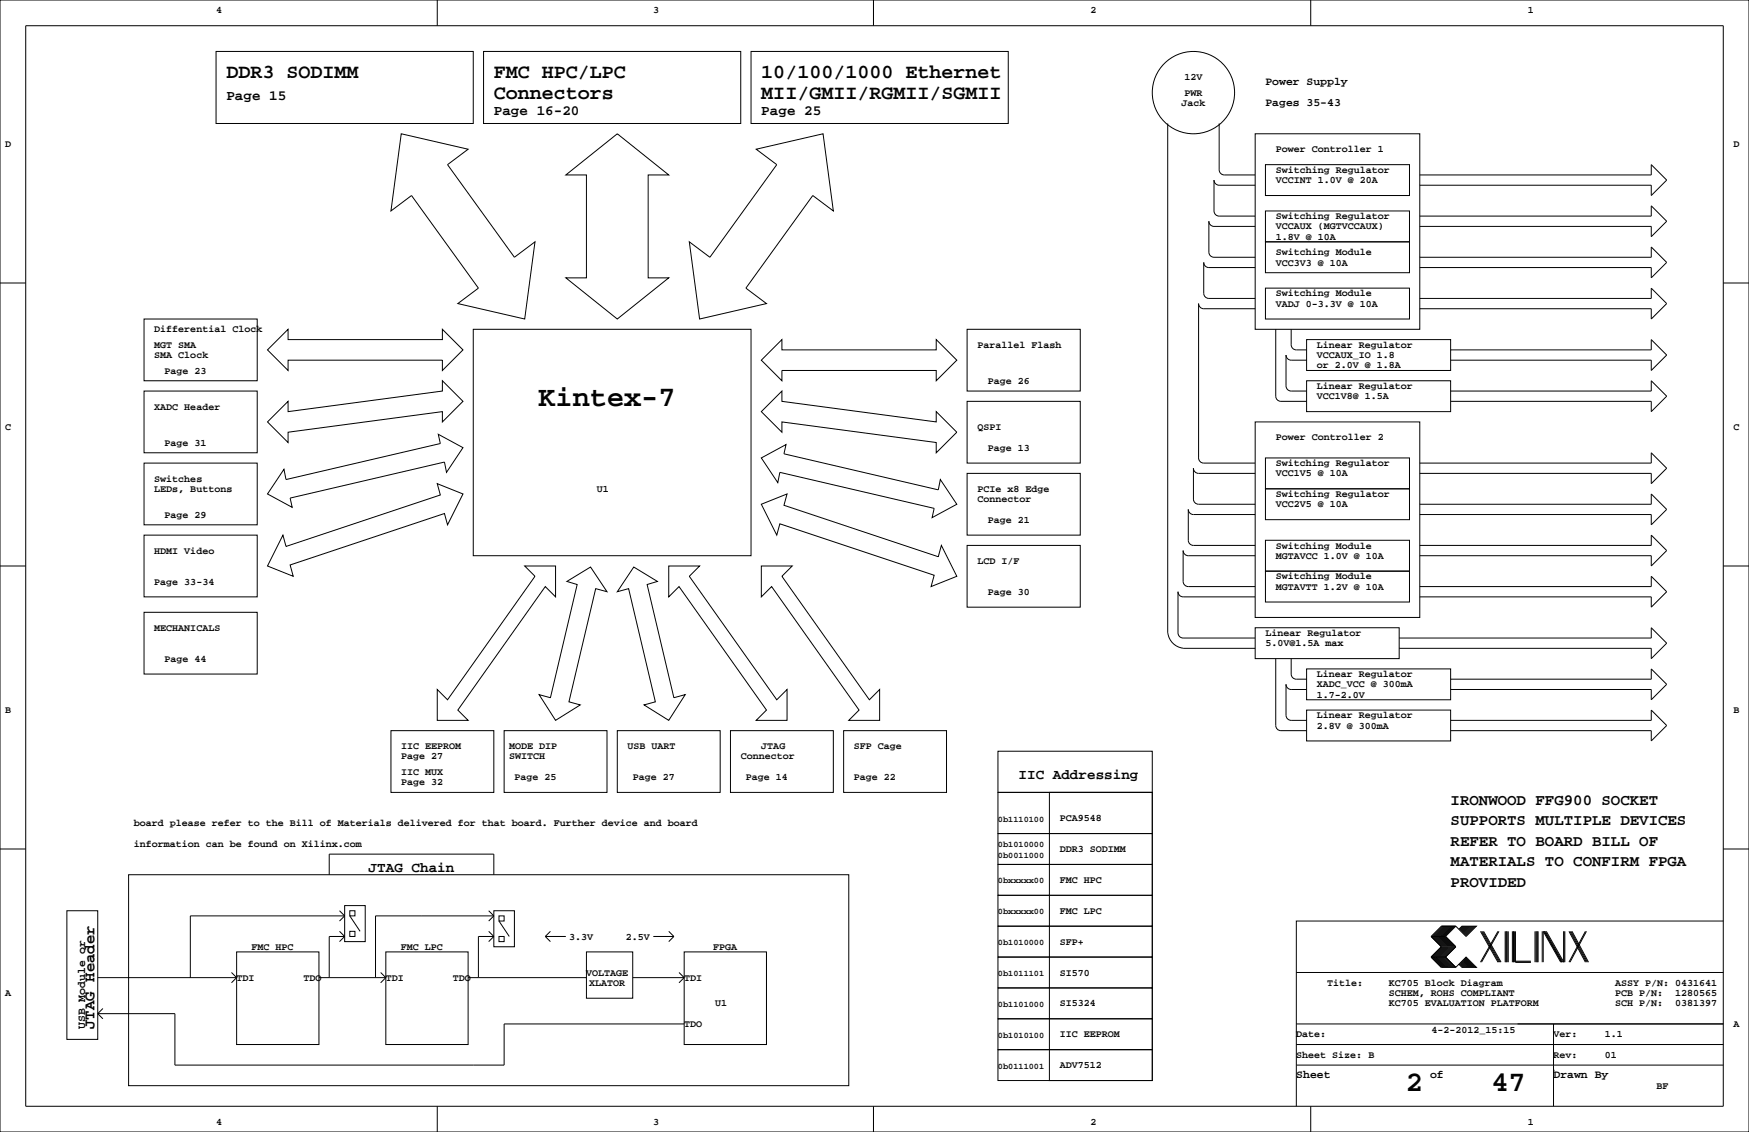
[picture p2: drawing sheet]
<svg xmlns="http://www.w3.org/2000/svg" width="432mm" height="279mm" viewBox="0 0 432 279" stroke-linecap="round" stroke-linejoin="round" font-family="sans-serif">
<g fill="none" stroke="#000" stroke-width=".25">
<path d="M0 0h431.8v279.4h-431.8zM6.3 6.4h419.1v266.6h-419.1zM53.3 12.7h63.5v17.8h-63.5zM107.9 0v6.4M119.4 12.7h63.5v17.8h-63.5zM185.4 12.7h63.5v17.8h-63.5zM215.6 0v6.4M215.9 17.8h.1M323.6 0v6.4M99.1 33l16.5 3.8-5.1 3.8 16.5 22.9 5.1-3.8-2.6 19-16.5-3.8 5.1-3.8-16.5-22.8-5.1 3.8zM186.7 36.8l16.5-3.8 2.5 19.1-5-3.8-16.6 22.8 5.1 3.8-16.5 3.8-2.5-19 5.1 3.8 16.5-22.9zM288.3 30.5v125.7a4.3 4.3 0 0 0 3.8 3.8"/>
<path d="M301 30.5v11.4a1.27 1.27 0 0 0 1.3 1.3h7.6M309.9 33h40.6v48.3h-40.6zM139.7 43.2l12.7-10.2 12.7 10.2h-5.1v25.4h5.1l-12.7 10.1-12.7-10.1h5.1v-25.4zM309.9 45.7h-8.9a1.27 1.27 0 0 1-1.3-1.3v7.7a1.27 1.27 0 0 0 1.3 1.2h8.9M309.9 55.9h-10.2a1.27 1.27 0 0 1-1.3-1.3v7.6a1.27 1.27 0 0 0 1.3 1.3h10.2M312.4 40.6h35.6v7.7h-35.6zM312.4 52.1h35.6v7.6h-35.6zM312.4 59.7h35.6v7.6h-35.6zM350.5 43.2h57.2v-2.6l3.8 3.8-3.8 3.9v-2.6h-57.2M350.5 53.3h57.2v-2.5l3.8 3.8-3.8 3.8v-2.5h-57.2M0 69.8h6.3M35.6 78.7h27.9v15.3h-27.9z"/>
<path d="M309.9 76.2h-12.7a1.27 1.27 0 0 1-1.3-1.3v38.1a1.27 1.27 0 0 0 1.3 1.3h12.7M309.9 66h-11.5a1.27 1.27 0 0 1-1.2-1.2v7.6a1.27 1.27 0 0 0 1.2 1.3h11.5M312.4 71.1h35.6v7.6h-35.6zM350.5 63.5h57.2v-2.5l3.8 3.8-3.8 3.8v-2.6h-57.2M350.5 73.7h57.2v-2.6l3.8 3.8-3.8 3.8v-2.5h-57.2M425.4 69.8h6.4M35.6 96.5h27.9v15.3h-27.9zM66 86.4l5.1-5.1v2.5h38.1v-2.5l5.1 5.1-5.1 5v-2.5h-38.1v2.5zM71.1 99.1v2.5l38.1-5.1v-2.5l5.1 5.1-5.1 5v-2.5l-38.1 5.1v2.5l-5.1-5.1zM116.8 81.3h68.6v55.9h-68.6zM188 88.9l5-5.1v2.6h38.1v-2.6l5.1 5.1-5.1 5.1v-2.6h-38.1v2.6zM238.8 81.3h27.9v15.2h-27.9z"/>
<path d="M238.8 99.1h27.9v15.2h-27.9zM315 81.3v16.5a1.27 1.27 0 0 0 1.2 1.3h6.4M318.8 81.3v3.8a1.27 1.27 0 0 0 1.2 1.3h2.6M322.6 94h35.5v7.6h-35.5zM322.6 83.8h35.5v7.6h-35.5zM322.6 88.9h-3.8a1.27 1.27 0 0 1-1.3-1.3v7.6a1.27 1.27 0 0 0 1.3 1.3h3.8M358.1 86.4h49.6v-2.6l3.8 3.8-3.8 3.8v-2.5h-49.6M358.1 96.5h49.6v-2.5l3.8 3.8-3.8 3.8v-2.5h-49.6M35.6 114.3h27.9v15.2h-27.9zM70.1 115.8l.5 2.6 38.1-8.9-.5-2.3 6.1 3.3-4.1 6.1-.5-2.6-38.1 8.9 .5 2.3-6.1-3.3zM188 101.6l5-5.1v2.6l38.1 5v-2.5l5.1 5.1-5.1 5.1v-2.6l-38.1-5.1v2.6zM188 113l6.1-3.3-.6 2.3 38.1 8.9 .6-2.5 4 6.1-6.1 3.3 .5-2.3-38.1-8.9-.5 2.5z"/>
<path d="M238.8 116.8h27.9v15.3h-27.9zM309.9 104.1h40.6v48.3h-40.6zM309.9 116.8h-14a1.27 1.27 0 0 1-1.3-1.2v7.6a1.27 1.27 0 0 0 1.3 1.3h14M312.4 113h35.6v7.7h-35.6zM350.5 114.3h57.2v-2.5l3.8 3.8-3.8 3.8v-2.6h-57.2M0 139.7h6.3M35.6 132.1h27.9v15.2h-27.9zM69.8 132.1l.8 2.8 38.1-12.7-.8-2.8 6.4 2.5-3.8 7.6-.8-2.8-38.1 12.7 .8 2.8-6.4-2.5zM129.5 139.7h7.7v7.6l-2.6-2.5-21.6 30.5 2.6 2.5h-7.7v-7.6l2.6 2.5 21.6-30.5zM156.5 140l5.8 3.5-2.5 .8 6.6 27.9 2.8-.8-4.1 6.4-6.1-3.8 2.8-.8-6.6-27.9-2.8 .7zM165.1 139.7h7.6l-2.5 2.5 21.6 30.5 2.5-2.5v7.6h-7.6l2.5-2.5-21.6-30.5-2.5 2.5zM188 139.7h7.6l-2.6 2.5 21.6 30.5 2.6-2.5v7.6h-7.7l2.6-2.5-21.6-30.5-2.5 2.5z"/>
<path d="M188 124.5l6.3-2.6-.8 2.8 38.1 12.7 .8-2.8 3.8 7.6-6.3 2.6 .7-2.8-38.1-12.7-.7 2.8zM238.8 134.6h27.9v15.3h-27.9zM309.9 137.2h-16.5a1.27 1.27 0 0 1-1.3-1.3v7.6a1.27 1.27 0 0 0 1.3 1.3h16.5M309.9 127h-15.3a1.27 1.27 0 0 1-1.2-1.3v7.6a1.27 1.27 0 0 0 1.2 1.3h15.3M312.4 133.3h35.6v7.7h-35.6zM312.4 120.7h35.6v7.6h-35.6zM350.5 124.5h57.2v-2.6l3.8 3.8-3.8 3.8v-2.5h-57.2M350.5 134.6h57.2v-2.5l3.8 3.8-3.8 3.8v-2.5h-57.2M425.4 139.7h6.4M35.6 151.1h27.9v15.3h-27.9zM140 143.5l5.8-3.5 4.1 6-2.8-.7-6.6 27.9 2.8 .8-6.1 3.8-4.1-6.4 2.8 .8 6.6-27.9zM309.9 154.9h35.5v7.7h-35.5z"/>
<path d="M309.9 147.3h-17.8a1.27 1.27 0 0 1-1.3-1.3v10.2a1.27 1.27 0 0 0 1.3 1.3h17.8M312.4 141h35.6v7.6h-35.6zM345.4 157.5h62.3v-2.6l3.8 3.9-3.8 3.8v-2.6h-62.3M350.5 144.8h57.2v-2.6l3.8 3.8-3.8 3.9v-2.6h-57.2M292.1 160h17.8M315 162.6v16.5a1.27 1.27 0 0 0 1.2 1.2h6.4M318.8 162.6v3.8a1.27 1.27 0 0 0 1.2 1.2h2.6M322.6 165.1h35.5v7.6h-35.5zM322.6 175.3h35.5v7.6h-35.5zM322.6 170.2h-3.8a1.27 1.27 0 0 1-1.3-1.3v7.6a1.27 1.27 0 0 0 1.3 1.3h3.8M358.1 177.8h49.6v-2.5l3.8 3.8-3.8 3.8v-2.6h-49.6M358.1 167.6h49.6v-2.5l3.8 3.8-3.8 3.8v-2.5h-49.6"/>
<path d="M96.5 180.3h25.4v15.3h-25.4zM124.5 180.3h25.4v15.3h-25.4zM152.4 180.3h25.4v15.3h-25.4zM180.3 180.3h25.4v15.3h-25.4zM208.3 180.3h25.4v15.3h-25.4zM246.4 185.4h38.1v10.2h-38.1zM246.4 195.6h38.1v10.1h-38.1zM259.1 195.6h25.4v71.1h-25.4zM0 209.5h6.3M31.7 215.9h177.8v52.1h-177.8zM81.3 215.9v-5.1h40.6v5.1M246.4 205.7h38.1v7.7h-38.1z"/>
<path d="M246.4 213.4h38.1v7.6h-38.1zM425.4 209.5h6.4M16.5 224.8h7.6v31.7h-7.6zM58.4 234.9h20.3v22.9h-20.3zM83.8 224.8l1.3 1.3M83.8 229.9l1.3 1.2M85.1 223.5h5.1v8.9h-5.1zM85.1 231.1h-3.8v10.2M85.1 226.1h-38.1v15.2M85.1 226.1l-1.3 1.2M85.1 231.1l-1.3 1.3M86.4 229.9h1.2v1.2h-1.2z"/>
<path d="M86.4 224.8h1.2v1.3h-1.2zM86.4 226.1l2.5 3.8M95.2 234.9h20.4v22.9h-20.4zM120.6 224.8l1.3 1.3M120.6 229.9l1.3 1.2M121.9 224.8h5.1v8.9h-5.1zM121.9 231.1h-3.8v10.2M121.9 226.1h-29.2v15.2M121.9 226.1l-1.3 1.2M121.9 231.1l-1.3 1.3M123.2 231.1h1.3v1.3h-1.3zM123.2 226.1h1.3v1.2h-1.3z"/>
<path d="M123.2 227.3l2.5 3.8M134.6 231.1h5.1M134.6 231.1l1.3 1.3M135.9 229.9l-1.3 1.2M144.8 234.9h11.4v11.5h-11.4zM161.3 231.1h5.1M165.1 229.9l1.3 1.2M166.4 231.1l-1.3 1.3M168.9 234.9h20.3v22.9h-20.3zM246.4 228.6h38.1v7.6h-38.1zM246.4 236.2h38.1v7.6h-38.1zM246.4 221h38.1v7.6h-38.1z"/>
<path d="M353.3 236.2l2.6 2.6h3.5M353.3 231.1l2.6 2.6-2.6 2.5M353.3 236.2h3.6M353.3 231.1h3.6M356.1 228.6l-2.5 2.5 2.5 2.6-2.5 2.5 2.5 2.6M356.4 228.6l-2.6 2.5 2.6 2.6-2.6 2.5 2.6 2.6M356.6 228.6l-2.5 2.5 2.5 2.6-2.5 2.5 2.5 2.6M356.9 228.6l-2.6 2.5 2.6 2.6-2.6 2.5 2.6 2.6M356.9 231.1l2.5 2.6-2.5 2.5M356.9 236.2l2.5 2.6M357.1 228.6l-2.5 2.5 2.5 2.6-2.5 2.5 2.5 2.6M357.4 228.6l-2.6 2.5 2.6 2.6-2.6 2.5 2.6 2.6"/>
<path d="M357.6 228.6l-2.5 2.5 2.5 2.6-2.5 2.5 2.5 2.6M357.9 228.6l-2.6 2.5 2.6 2.6-2.6 2.5 2.6 2.6M358.1 228.6l-2.5 2.5 2.5 2.6-2.5 2.5 2.5 2.6M358.4 228.6l-2.5 2.5 2.5 2.6-2.5 2.5 2.5 2.6M358.6 228.6l-2.5 2.5 2.5 2.6-2.5 2.5 2.5 2.6M358.9 228.6l-2.5 2.5 2.5 2.6-2.5 2.5 2.5 2.6M359.2 228.6l-2.6 2.5 2.6 2.6-2.6 2.5 2.6 2.6M359.4 228.6l2.5 2.5 2.6-2.5h-3.6l-.7 .8M359.4 228.6h-3.5l-2.6 2.5M359.4 228.6l-2.5 2.5M360.2 238l.7 .8h3.6l-2.6-2.6-2.5 2.6M360.4 237.7l1 1.1"/>
<path d="M360.4 238l.8 .8M360.7 237.5l1.2 1.3M360.7 237.7l1 1.1M360.9 237.2l1.6 1.6M360.9 237.5l1.3 1.3M361.2 237l1.8 1.8M361.2 237.2l1.5 1.6M361.2 228.6l-.8 .8M361.4 236.7l2.1 2.1M361.4 237l1.8 1.8M361.4 228.6l-1 1M361.7 236.5l2.3 2.3"/>
<path d="M361.7 236.7l2 2.1M361.7 228.6l-1 1M361.9 236.5l2.3 2.3M361.9 228.6l-1.2 1.3M362.2 228.6l-1.3 1.3M362.5 228.6l-1.6 1.5M362.7 228.6l-1.5 1.5M363 228.6l-1.8 1.8M363.2 228.6l-1.8 1.8M363.5 228.6l-2.1 2M363.7 228.6l-2 2M364 228.6l-2.3 2.3"/>
<path d="M364.2 228.6l-2.3 2.3M365.5 229.9l4.3 7.6M365.8 229.9l4.3 7.6M366 229.9l4.3 7.6M366.3 229.9l4.3 7.6M369.8 229.9l-4.3 7.6M370.1 229.9l-4.3 7.6M371.6 229.9v7.6M371.9 229.9v7.6M372.1 229.9v7.6M372.4 229.9v7.6M373.4 229.9v7.6"/>
<path d="M373.6 229.9v7.6M373.9 229.9v7.6M374.1 229.9v7.6h3.9M374.1 237.2h3.9M379 229.9v7.6M379.2 229.9v7.6M379.5 229.9v7.6M379.7 229.9v7.6M380.7 229.9v7.6M381 237.5v-7.6l4.3 7.6M381.3 229.9l4.3 7.6M381.5 229.9l4.3 7.6"/>
<path d="M381.8 229.9l4.3 7.6v-7.6M386.3 229.9v7.6M387.3 229.9l4.1 7.6M387.6 229.9l4.1 7.6M387.9 229.9l4 7.6M388.1 229.9l4.1 7.6M391.4 229.9l-4.1 7.6M391.7 229.9l-4.1 7.6M425.4 227.3h-105.4v35.6M24.1 250.2h19.1v12.7h81.3v-10.2h44.4M24.1 241.3h34.3M24.1 250.2l1.3 1.3"/>
<path d="M25.4 248.9l-1.3 1.3M57.1 240l1.3 1.3M58.4 241.3l-1.3 1.3M78.7 241.3h16.5M94 240l1.2 1.3M95.2 241.3l-1.2 1.3M115.6 241.3h29.2M156.2 241.3h12.7M167.6 240l1.3 1.3M168.9 241.3l-1.3 1.3M246.4 251.5h38.1v7.6h-38.1zM246.4 259.1h38.1v7.6h-38.1z"/>
<path d="M246.4 243.8h38.1v7.7h-38.1zM320 257.8h105.4M320 252.7h105.4M320 240h105.4M383.5 252.7v20.3M107.9 273v6.4M215.6 273v6.4M320 262.9v10.1M320 262.9h105.4M323.6 273v6.4M383.5 264.2h.1"/>
<circle cx="294.6" cy="22.9" r="10.2"/>
</g>
<g font-size="7.1">
<text x="132.9" y="100.2">Kintex-7</text>
<text x="347" y="269.3">2</text>
<text x="368.2" y="269.3">47</text>
</g>
<g font-size="4.9">
<text x="55.9" y="19.3">DDR3 SODIMM</text>
<text x="121.9" y="19.3">FMC HPC/LPC</text>
<text x="188" y="19.3">10/100/1000 Ethernet</text>
<text x="121.9" y="24.4">Connectors</text>
<text x="188" y="24.4">MII/GMII/RGMII/SGMII</text>
</g>
<g font-size="3.9">
<text x="358.1" y="198.6">IRONWOOD FFG900 SOCKET</text>
<text x="358.1" y="203.7">SUPPORTS MULTIPLE DEVICES</text>
<text x="358.1" y="208.8">REFER TO BOARD BILL OF</text>
<text x="358.1" y="213.8">MATERIALS TO CONFIRM FPGA</text>
<text x="358.1" y="218.9">PROVIDED</text>
<text x="23.3" y="254" transform="rotate(-90 23.3 254)">JTAG Header</text>
</g>
<g font-size="3.5">
<text x="55.9" y="24.7">Page 15</text>
<text x="121.9" y="28.5">Page 16-20</text>
<text x="188" y="28.5">Page 25</text>
<text x="251.5" y="192.3">IIC Addressing</text>
<text x="91" y="215.2">JTAG Chain</text>
</g>
<g font-size="2.8">
<text x="312.4" y="21">Power Supply</text>
<text x="312.4" y="26.1">Pages 35-43</text>
<text x="21" y="254" transform="rotate(-90 21 254)">USB Module or</text>
<text x="320" y="266.1">Sheet</text>
<text x="353.1" y="266.1">of</text>
<text x="383.5" y="266.1">Drawn By</text>
</g>
<g font-size="2.5">
<text x="53.3" y="3.3">4</text>
<text x="161.3" y="3.3">3</text>
<text x="269.2" y="3.3">2</text>
<text x="377.2" y="3.3">1</text>
<text x="292.4" y="23.6">PWR</text>
<text x="292.4" y="19.8">12V</text>
<text x="291.7" y="26.2">Jack</text>
<text x="1.3" y="36.3">D</text>
<text x="315" y="37.6">Power Controller 1</text>
<text x="428" y="36.3">D</text>
<text x="315" y="42.7">Switching Regulator</text>
<text x="315" y="45.2">VCCINT 1.0V @ 20A</text>
<text x="315" y="54.1">Switching Regulator</text>
<text x="315" y="56.6">VCCAUX (MGTVCCAUX)</text>
<text x="315" y="59.2">1.8V @ 10A</text>
<text x="315" y="63">Switching Module</text>
<text x="315" y="65.5">VCC3V3 @ 10A</text>
<text x="315" y="73.2">Switching Module</text>
<text x="315" y="75.7">VADJ 0-3.3V @ 10A</text>
<text x="38.1" y="82">Differential Clock</text>
<text x="38.1" y="88.4">SMA Clock</text>
<text x="38.1" y="85.9">MGT SMA</text>
<text x="241.3" y="85.9">Parallel Flash</text>
<text x="325.1" y="85.9">Linear Regulator</text>
<text x="325.1" y="88.4">VCCAUX_IO 1.8</text>
<text x="40.6" y="92.2">Page 23</text>
<text x="243.8" y="94.7">Page 26</text>
<text x="325.1" y="90.9">or 2.0V @ 1.8A</text>
<text x="38.1" y="101.1">XADC Header</text>
<text x="325.1" y="96">Linear Regulator</text>
<text x="325.1" y="98.6">VCC1V8@ 1.5A</text>
<text x="1.3" y="106.2">C</text>
<text x="241.3" y="106.2">QSPI</text>
<text x="428" y="106.2">C</text>
<text x="40.6" y="110">Page 31</text>
<text x="243.8" y="111.3">Page 13</text>
<text x="315" y="108.7">Power Controller 2</text>
<text x="38.1" y="118.9">Switches</text>
<text x="315" y="115.1">Switching Regulator</text>
<text x="315" y="117.6">VCC1V5 @ 10A</text>
<text x="38.1" y="121.4">LEDs, Buttons</text>
<text x="147.3" y="121.4">U1</text>
<text x="241.3" y="124">Connector</text>
<text x="241.3" y="121.4">PCIe x8 Edge</text>
<text x="315" y="122.7">Switching Regulator</text>
<text x="315" y="125.2">VCC2V5 @ 10A</text>
<text x="40.6" y="127.8">Page 29</text>
<text x="243.8" y="129">Page 21</text>
<text x="38.1" y="136.7">HDMI Video</text>
<text x="315" y="135.4">Switching Module</text>
<text x="315" y="137.9">MGTAVCC 1.0V @ 10A</text>
<text x="241.3" y="139.2">LCD I/F</text>
<text x="315" y="143">Switching Module</text>
<text x="38.1" y="144.3">Page 33-34</text>
<text x="243.8" y="146.8">Page 30</text>
<text x="315" y="145.5">MGTAVTT 1.2V @ 10A</text>
<text x="38.1" y="155.7">MECHANICALS</text>
<text x="312.4" y="157">Linear Regulator</text>
<text x="312.4" y="159.5">5.0V@1.5A max</text>
<text x="40.6" y="163.3">Page 44</text>
<text x="325.1" y="167.1">Linear Regulator</text>
<text x="325.1" y="169.7">XADC_VCC @ 300mA</text>
<text x="325.1" y="172.2">1.7-2.0V</text>
<text x="1.3" y="176">B</text>
<text x="325.1" y="177.3">Linear Regulator</text>
<text x="325.1" y="179.8">2.8V @ 300mA</text>
<text x="428" y="176">B</text>
<text x="99.1" y="184.9">IIC EEPROM</text>
<text x="125.7" y="184.9">MODE DIP</text>
<text x="154.9" y="184.9">USB UART</text>
<text x="188" y="184.9">JTAG</text>
<text x="210.8" y="184.9">SFP Cage</text>
<text x="99.1" y="187.5">Page 27</text>
<text x="99.1" y="191.3">IIC MUX</text>
<text x="125.7" y="187.5">SWITCH</text>
<text x="182.9" y="187.5">Connector</text>
<text x="99.1" y="193.8">Page 32</text>
<text x="127" y="192.5">Page 25</text>
<text x="156.2" y="192.5">Page 27</text>
<text x="184.1" y="192.5">Page 14</text>
<text x="210.8" y="192.5">Page 22</text>
<text x="33" y="204">board please refer to the Bill of Materials delivered for that board. Further device and board</text>
<text x="261.6" y="202.7">PCA9548</text>
<text x="33" y="209">information can be found on Xilinx.com</text>
<text x="261.6" y="210.3">DDR3 SODIMM</text>
<text x="261.6" y="217.9">FMC HPC</text>
<text x="261.6" y="225.6">FMC LPC</text>
<text x="140.5" y="231.9">3.3V</text>
<text x="154.5" y="231.9">2.5V</text>
<text x="261.6" y="233.2">SFP+</text>
<text x="62.1" y="234.4">FMC HPC</text>
<text x="99" y="234.4">FMC LPC</text>
<text x="176.1" y="234.4">FPGA</text>
<text x="1.3" y="245.9">A</text>
<text x="58.4" y="242.1">TDI</text>
<text x="74.9" y="242.1">TDO</text>
<text x="95.2" y="242.1">TDI</text>
<text x="111.8" y="242.1">TDO</text>
<text x="144.7" y="240.8">VOLTAGE</text>
<text x="145.4" y="243.3">XLATOR</text>
<text x="168.9" y="242.1">TDI</text>
<text x="261.6" y="240.8">SI570</text>
<text x="327.7" y="243.3">Title:</text>
<text x="342.9" y="245.9">SCHEM, ROHS COMPLIANT</text>
<text x="342.9" y="243.3">KC705 Block Diagram</text>
<text x="398.8" y="243.3">ASSY P/N: 0431641</text>
<text x="398.8" y="245.9">PCB P/N:</text>
<text x="413.6" y="245.9">1280565</text>
<text x="176.5" y="248.4">U1</text>
<text x="261.6" y="248.4">SI5324</text>
<text x="342.9" y="248.4">KC705 EVALUATION PLATFORM</text>
<text x="398.8" y="248.4">SCH P/N:</text>
<text x="413.6" y="248.4">0381397</text>
<text x="168.9" y="253.5">TDO</text>
<text x="261.6" y="256">IIC EEPROM</text>
<text x="320" y="256">Date:</text>
<text x="353.4" y="255">4-2-2012_15:15</text>
<text x="383.5" y="256">Ver:</text>
<text x="396.2" y="256">1.1</text>
<text x="428" y="253.5">A</text>
<text x="261.6" y="263.7">ADV7512</text>
<text x="320" y="261.1">Sheet Size: B</text>
<text x="383.5" y="261.1">Rev:</text>
<text x="396.2" y="261.1">01</text>
<text x="408.9" y="268.7">BF</text>
<text x="53.3" y="277.6">4</text>
<text x="161.3" y="277.6">3</text>
<text x="269.2" y="277.6">2</text>
<text x="377.2" y="277.6">1</text>
</g>
<g font-size="2.1">
<text x="246.4" y="202.8">0b1110100</text>
<text x="246.4" y="209.1">0b1010000</text>
<text x="246.4" y="211.7">0b0011000</text>
<text x="246.4" y="218">0bxxxxx00</text>
<text x="246.4" y="225.6">0bxxxxx00</text>
<text x="246.4" y="233.2">0b1010000</text>
<text x="246.4" y="240.9">0b1011101</text>
<text x="246.4" y="248.5">0b1101000</text>
<text x="246.4" y="256.1">0b1010100</text>
<text x="246.4" y="263.7">0b0111001</text>
</g>
</svg>
